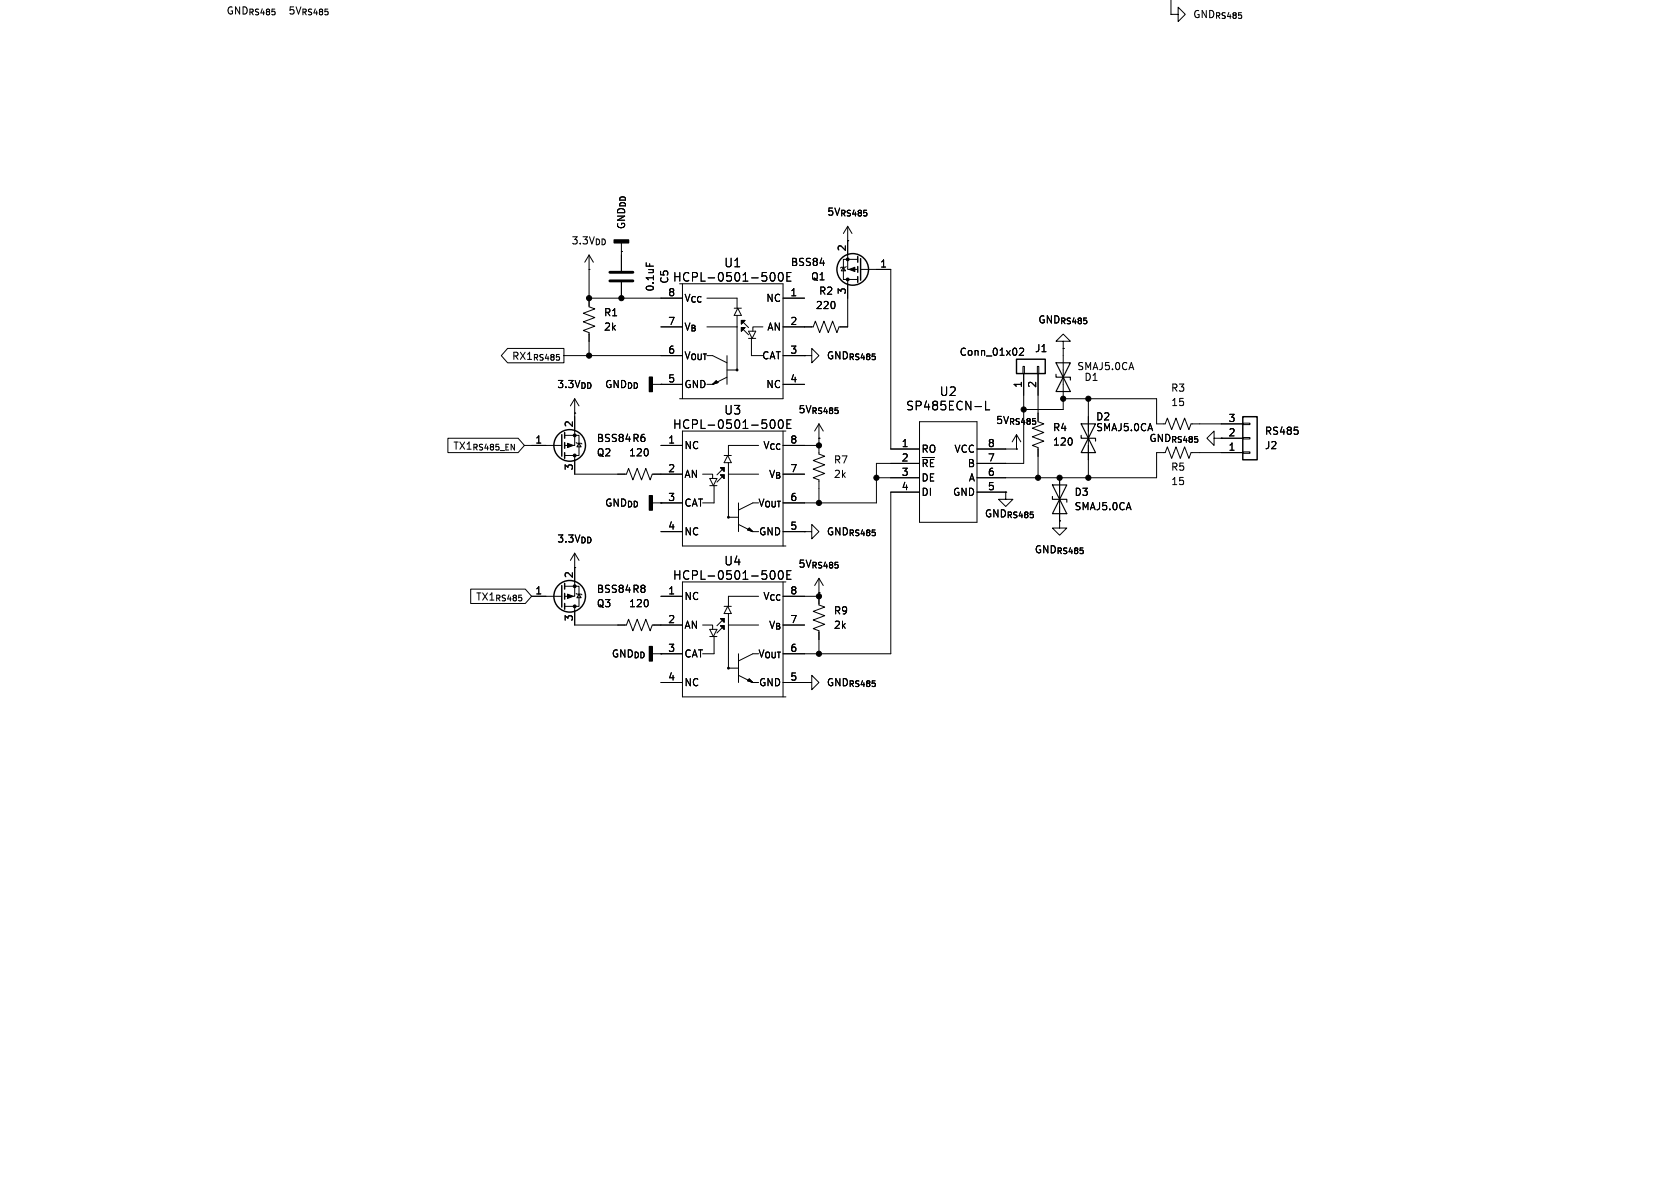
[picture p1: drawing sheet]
<svg xmlns="http://www.w3.org/2000/svg" width="297mm" height="210mm" viewBox="0 0 297 210" stroke-linecap="round" stroke-linejoin="round" font-family="sans-serif">
<g fill="none" stroke="#000" stroke-width=".18">
<path d="M207 0v2.5M207 2.5h1.3v-1.2l1.2 1.2-1.2 1.3v-1.3M207 2.5h.1M104.1 47.6h.1M104.1 45.1v9.1l1.1 .4-2.1 .8 2.1 .7-2.1 .8 2.1 .8-2.1 .7 1 .4v4.1M104.1 45.1l-.7 1.3M104.1 45.1l.8 1.3M104.1 52.7h16.5M109.9 44.5h.1M109.9 42.9v5M109.9 49.9v2.8M114.2 46.4v.7"/>
<path d="M116.8 57.8h3.8M120.1 50.2h18.3v20.3h-18.3M120.6 50.2v20.3M125 57.8h5.3M125 52.7h5.3v1.8M129.8 54.5h1.3M130.3 55.8v9.6h-1.8M130.4 54.5l.7 1.3h-1.3zM131.1 56.6l1.2 1.3M131.1 57.9l1.2 1.3M131.1 56.6h.6l-.6 .7zM131.1 57.9h.6l-.6 .6z"/>
<path d="M132.3 58.5h1.3l-.6 1.3zM132.3 59.8h1.3M132.8 59.8v3.1h2.1M134.9 57.8h-1.8v.7M136.1 48.8l.2-.5 .2-.1a.83 .83 0 0 1 .6 .6 .83 .83 0 0 1-.3 .8h-.4l-.3-.5M137.7 48.3l.3-.1a.83 .83 0 0 1 .6 .6 .83 .83 0 0 1-.4 .8l-.1 .1a.82 .82 0 0 1-.4-1.4zM138.4 52.7h3.8M139.1 48.9h.5M139.8 48.2h-.7v1.5h.7M149.1 47.2l.4 .7h-.8zM149.6 47.1l-.1 .1h-.8l-.1 .2M149.9 49.4v8.4h-1.6l-.3 1-.8-2-.8 2-.7-2-.8 2-.8-2-.3 1h-5.4"/>
<path d="M149.9 42.5h.1M149.9 40v7.6h1.7M149.9 40l-.8 1.3M149.9 40l.7 1.3M151.6 45.8h-2.5v3.6h2.5M152.1 47.6h5.4v31.8h5.1M79.2 77.5h12.4l1.1 1.2-1.1 1.3h-12.4zM89.7 61.6h10v2.5h-10l-1.1-1.2zM94 78.7h5.3M99.7 62.9h20.9M99.8 77h2.6v3.5h-2.6M101.6 73h.1"/>
<path d="M101.6 70.5v8.2h-1.8M101.6 70.5l-.8 1.3M101.6 70.5l.8 1.3M101.9 78.2l.1 .2h.7l.2 .1M102.4 78.4l.3 .6h-.7zM115.3 67.9h5.3M116.8 67.9h.1M116.8 78.7h3.8M125 67.9h1M126 67.9l.6-.6 .3 .3zM128.5 62.9v5M128.5 66.7l-2.5 1.2"/>
<path d="M134.1 78.7h-5.3v1.8M136.1 74.8l.2-.4 .2-.2a.83 .83 0 0 1 .6 .6 .83 .83 0 0 1-.3 .9h-.4l-.3-.5M137.7 74.4l.3-.2a.83 .83 0 0 1 .6 .6 .83 .83 0 0 1-.4 .9h-.1a.82 .82 0 0 1-.4-1.3zM138.4 78.7h6.4M138.4 76.2v20.3M138.4 67.9h3.8M138.4 62.9h3.8M138.9 76.2h-18.3v20.3h18.3M139.1 74.9h.5M139.8 74.2h-.7v1.5h.7M142.2 62.9h1.3v-1.3l1.3 1.3-1.3 1.2v-1.2M142.2 62.9h.1"/>
<path d="M144.8 74.9v5.4l1 .3-2 .8 2 .8-2 .7 2 .8-2 .8 1 .3v4.1M144.8 77.5h.1M144.8 74.9l-.8 1.3M144.8 74.9l.7 1.3M162.6 74.5h10.1v17.8h-10.1zM172.7 79.4h7M174.2 70.9v1.6h.8M179.7 79.4h.1M179.7 76.8l-.8 1.3M179.7 76.8l.8 1.3M179.7 76.8v2.6M180.2 61.7l.5-.2 .3 .4-.8 .9h.8"/>
<path d="M180.8 64.8h.3v1.2h-.3zM181 66v15.9h-8.3M183.4 64.8h.2v1.2h-.2zM183.5 76.1l1 .4-2 .7 2 .8-2 .7 1 .4v5.4M183.5 66v8.3M188 60.3h1.2l-1.2-1.2-1.3 1.2h1.3v1.3M188 61.6h.1M188 70.5h16.5v4.4h1.5l.4-1 .7 2 .8-2 .8 2 .7-2 .8 2 .4-1h9.1M188 61.6v10.8h-7M192.4 70.5v14M214.6 77.5v-1.3l-1.2 1.3 1.2 1.2v-1.2h1.3M215.9 77.5h.1"/>
<path d="M215.9 77.5h3.8M219.7 79.9h1.3v.2h-1.3zM219.7 77.3h1.3v.3h-1.3zM219.7 74.8h1.3v.3h-1.3zM229.4 76.1v.6M101.6 97.8v7.6h-1.8M101.6 80.5v3.3h9.1l.4-1 .8 2 .7-2 .8 2 .8-2 .7 2 .4-1h5.3M101.6 97.8l-.8 1.3M101.6 97.8l.8 1.3M115.3 88.9h5.3M116.8 88.9h.1M116.8 94h3.8"/>
<path d="M124.2 83.8h1.8v.8M125.5 84.6h1.2l-.6 1.3zM125.5 85.9h1.2M126.2 85.9v3h-2M127.4 82.7h.6v.6zM127.4 83.9h.6v.7zM128 82.7l-1.3 1.2M128 83.9l-1.3 1.3M128 80.5h1.3M128.7 80.5l.6 1.3h-1.3zM128.8 81.8v9.6h1.8M128.8 83.8h5.3"/>
<path d="M130.6 88.9v5.1M130.6 92.7l2.5 1.3M132.1 93.7l.4-.4 .6 .7zM133.1 94h1M134.1 88.9h-1l-2.5 1.3M138.4 83.8h3.8M138.4 94h3.8M142.2 94h1.3v-1.3l1.3 1.3-1.3 1.3v-1.3M142.2 94h.1M154.9 84.5h7.7M162.6 81.9h-7.7v7h-16.5M162.6 87h-5.1v28.6h-19.1"/>
<path d="M172.7 87h5.1M177.8 87v1.3h1.3l-1.3 1.2-1.3-1.2h1.3M177.8 87h.1M187.3 92.1v1.2h1.3l-1.3 1.3-1.2-1.3h1.2M187.3 92.1h.1M187.3 84.5v7.6M219.7 80h-9.1l-.4 1-.8-2-.7 2-.8-2-.8 2-.7-2-.4 1h-1.5v4.5h-31.8M83.2 104.1h9.7l1.1 1.3-1.1 1.3h-9.7zM94 105.4h5.3M99.8 103.6h2.6v3.6h-2.6M101.6 107.2v3.3h9.1l.4-1 .8 2 .7-2 .8 2 .8-2 .7 2 .4-1h5.3M101.6 100.3h.1"/>
<path d="M101.9 104.9l.1 .1h.7l.2 .2M102.4 105l.3 .7h-.7zM116.8 105.4h3.8M116.8 115.6h3.8M124.2 110.5h1.8v.8M125.5 111.3h1.2l-.6 1.2zM125.5 112.5h1.2M126.2 112.5v3.1h-2M127.4 109.3h.6v.7zM127.4 110.6h.6v.7zM128 109.3l-1.3 1.3M128 110.6l-1.3 1.3"/>
<path d="M128 107.2h1.3M128.7 107.2l.6 1.3h-1.3zM128.8 108.5v9.6h1.8M128.8 110.5h5.3M130.6 115.6v5.1M130.6 119.4l2.5 1.3M134.1 105.4h-5.3v1.8M134.1 115.6h-1l-2.5 1.2M136.1 101.5l.2-.5 .2-.1a.83 .83 0 0 1 .6 .6 .83 .83 0 0 1-.3 .8h-.4l-.3-.5M137.7 101l.3-.1a.83 .83 0 0 1 .6 .6 .83 .83 0 0 1-.4 .8l-.1 .1a.82 .82 0 0 1-.4-1.4zM138.4 102.9v20.3M138.4 110.5h3.8"/>
<path d="M138.4 105.4h6.4M138.9 102.9h-18.3v20.3h18.3M139.1 101.6h.5M139.8 100.9h-.7v1.5h.7M144.8 104.8h.1M144.8 102.2v4.7l1 .4-2 .8 2 .7-2 .8 2 .8-2 .7 1 .4v4.1M144.8 102.2l-.8 1.3M144.8 102.2l.7 1.3M116.8 120.7h3.8M132.1 120.3l.4-.3 .6 .7zM133.1 120.7h1M138.4 120.7h3.8"/>
<path d="M142.2 120.7h1.3v-1.3l1.3 1.3-1.3 1.2v-1.2M142.2 120.7h.1"/>
</g>
<g fill="none" stroke="#000" stroke-width=".25">
<path d="M151.6 45.3v1.1M151.6 47.1v1M151.6 48.9v1M152.1 45.7v3.8M99.3 76.8v3.8M99.8 76.5v1M99.8 78.2v1M179.7 63.5h5.1v2.5h-5.1zM219.7 73.7h2.5v7.6h-2.5zM99.8 80v1M99.3 103.5v3.8M99.8 103.1v1"/>
<path d="M99.8 104.9v1M99.8 106.7v1"/>
<circle cx="150.7" cy="47.6" r="2.79"/>
<circle cx="100.7" cy="78.7" r="2.79"/>
<circle cx="130.3" cy="65.4" r=".13"/>
<circle cx="128.8" cy="91.4" r=".13"/>
<circle cx="100.7" cy="105.4" r="2.79"/>
<circle cx="128.8" cy="118.1" r=".13"/>
</g>
<path d="M108.6 42.4h2.5v.5h-2.5zM114.8 66.7h.5v2.5h-.5zM114.8 87.6h.5v2.6h-.5zM114.8 114.3h.5v2.5h-.5z" fill="#000" stroke="#000" stroke-width=".25"/>
<path d="M186.7 64.1h2.5l-1.2 2.6zM186.7 66.2v.5h2.5v.5M188 66.7l1.2 2.5h-2.5zM191.1 74.9h2.6l-1.3 2.6zM191.1 77v.5h2.6v.5M192.4 77.5l1.3 2.5h-2.6zM186.1 87.8v.5h2.5v.5M186.1 85.7h2.5l-1.3 2.6zM187.3 88.3l1.3 2.5h-2.5z" fill="none" stroke="#000" stroke-width=".2"/>
<g fill="#000" stroke="#000" stroke-width=".18">
<path d="M131.1 56.6h.6l-.6 .7zM131.1 57.9h.6l-.6 .6zM150.1 47.6l1-.4v.8zM100.3 78.4l1 .3-1 .4zM126.6 67.3l.3 .3-.9 .3zM127.4 82.7h.6v.6zM127.4 83.9h.6v.7zM132.1 93.7l.4-.4 .6 .7zM100.3 105l1 .4-1 .4zM127.4 109.3h.6v.7zM127.4 110.6h.6v.7zM132.1 120.3l.4-.3 .6 .7z"/>
<circle cx="104.1" cy="52.7" r=".46"/>
<circle cx="109.9" cy="52.7" r=".46"/>
<circle cx="149.9" cy="45.8" r=".25"/>
<circle cx="149.9" cy="49.4" r=".25"/>
<circle cx="101.6" cy="77" r=".25"/>
<circle cx="104.1" cy="62.9" r=".46"/>
<circle cx="144.8" cy="78.7" r=".46"/>
<circle cx="181" cy="72.4" r=".46"/>
<circle cx="188" cy="70.5" r=".46"/>
<circle cx="192.4" cy="70.5" r=".46"/>
<circle cx="101.6" cy="80.5" r=".25"/>
<circle cx="144.8" cy="88.9" r=".46"/>
<circle cx="154.9" cy="84.5" r=".46"/>
<circle cx="183.5" cy="84.5" r=".46"/>
<circle cx="187.3" cy="84.5" r=".46"/>
<circle cx="192.4" cy="84.5" r=".46"/>
<circle cx="101.6" cy="107.2" r=".25"/>
<circle cx="101.6" cy="103.6" r=".25"/>
<circle cx="144.8" cy="115.6" r=".46"/>
<circle cx="144.8" cy="105.4" r=".46"/>
</g>
<path d="M107.8 48.1h4.1M107.8 49.7h4.1" fill="none" stroke="#000" stroke-width=".51"/>
<g font-size="2.1">
<text x="127.9" y="47.5">U1</text>
<text x="118.9" y="50">HCPL-0501-500E</text>
<text x="166" y="70.2">U2</text>
<text x="118.9" y="76">HCPL-0501-500E</text>
<text x="127.9" y="73.5">U3</text>
<text x="160.1" y="72.7">SP485ECN-L</text>
<text x="127.9" y="100.2">U4</text>
<text x="118.9" y="102.7">HCPL-0501-500E</text>
</g>
<g font-size="1.8">
<text x="39.9" y="2.8">GND_{RS485}5V_{RS485}</text>
<text x="210.8" y="3.4">GND_{RS485}</text>
<text x="110.7" y="40.6" transform="rotate(-90 110.7 40.6)">GND_{DD}</text>
<text x="146.1" y="38.3">5V_{RS485}</text>
<text x="100.9" y="43.4">3.3V_{DD}</text>
<text x="139.7" y="47.2">BSS84</text>
<text x="149.6" y="44.5" transform="rotate(-90 149.6 44.5)">2</text>
<text x="155.5" y="47.4">1</text>
<text x="115.8" y="51.6" transform="rotate(-90 115.8 51.6)">0.1uF</text>
<text x="118" y="52.5">8</text>
<text x="118.3" y="50.2" transform="rotate(-90 118.3 50.2)">C5</text>
<text x="120.9" y="53.6">V_{CC}</text>
<text x="135.4" y="53.6">NC</text>
<text x="139.6" y="52.5">1</text>
<text x="143.3" y="49.8">Q1</text>
<text x="144.7" y="52.3">R2</text>
<text x="149.6" y="52.1" transform="rotate(-90 149.6 52.1)">3</text>
<text x="106.7" y="56.1">R1</text>
<text x="106.7" y="58.6">2k</text>
<text x="118" y="57.5">7</text>
<text x="120.9" y="58.6">V_{B}</text>
<text x="135.6" y="58.6">AN</text>
<text x="139.6" y="57.5">2</text>
<text x="144.1" y="54.8">220</text>
<text x="183.5" y="57.4">GND_{RS485}</text>
<text x="90.4" y="63.8">RX1_{RS485}</text>
<text x="118" y="62.6">6</text>
<text x="120.9" y="63.7">V_{OUT}</text>
<text x="134.6" y="63.7">CAT</text>
<text x="139.6" y="62.6">3</text>
<text x="146.1" y="63.7">GND_{RS485}</text>
<text x="169.6" y="63.1">Conn_01x02</text>
<text x="182.9" y="62.5">J1</text>
<text x="190.3" y="65.6">SMAJ5.0CA</text>
<text x="98.4" y="68.8">3.3V_{DD}GND_{DD}</text>
<text x="118" y="67.7">5</text>
<text x="120.9" y="68.8">GND</text>
<text x="135.4" y="68.8">NC</text>
<text x="139.6" y="67.7">4</text>
<text x="180.7" y="68.7" transform="rotate(-90 180.7 68.7)">1</text>
<text x="183.3" y="68.7" transform="rotate(-90 183.3 68.7)">2</text>
<text x="191.6" y="67.5">D1</text>
<text x="206.9" y="69.4">R3</text>
<text x="207" y="72">15</text>
<text x="101.3" y="75.6" transform="rotate(-90 101.3 75.6)">2</text>
<text x="141.1" y="73.3">5V_{RS485}</text>
<text x="176" y="75.2">5V_{RS485}</text>
<text x="186.1" y="76.4">R4</text>
<text x="193.7" y="74.5">D2</text>
<text x="193.7" y="76.4">SMAJ5.0CA</text>
<text x="217.1" y="77.2">2</text>
<text x="217.1" y="74.7">3</text>
<text x="223.5" y="77.1">RS485</text>
<text x="80" y="79.7">TX1_{RS485_EN}</text>
<text x="94.5" y="78.5">1</text>
<text x="101.3" y="83.3" transform="rotate(-90 101.3 83.3)">3</text>
<text x="105.4" y="80.9">Q2</text>
<text x="105.4" y="78.3">BSS84 R6</text>
<text x="111.1" y="80.9">120</text>
<text x="118" y="78.5">1</text>
<text x="118" y="83.6">2</text>
<text x="120.9" y="79.6">NC</text>
<text x="134.8" y="79.6">V_{CC}</text>
<text x="139.6" y="78.5">8</text>
<text x="139.6" y="83.6">7</text>
<text x="147.3" y="82.1">R7</text>
<text x="159.3" y="79.1">1</text>
<text x="159.3" y="81.7">2</text>
<text x="162.8" y="80.2">RO</text>
<text x="162.8" y="82.8">~{RE}</text>
<text x="168.6" y="80.2">VCC</text>
<text x="171" y="82.8">B</text>
<text x="174.6" y="79.1">8</text>
<text x="174.6" y="81.7">7</text>
<text x="186.1" y="79">120</text>
<text x="203.1" y="78.3">GND_{RS485}</text>
<text x="206.9" y="83.4">R5</text>
<text x="217.1" y="79.8">1</text>
<text x="223.5" y="79.6">J2</text>
<text x="106.9" y="89.8">GND_{DD}</text>
<text x="118" y="88.6">3</text>
<text x="120.9" y="84.7">AN</text>
<text x="120.9" y="89.8">CAT</text>
<text x="133.9" y="89.8">V_{OUT}</text>
<text x="135.8" y="84.7">V_{B}</text>
<text x="139.6" y="88.6">6</text>
<text x="147.3" y="84.7">2k</text>
<text x="159.3" y="84.2">3</text>
<text x="159.3" y="86.7">4</text>
<text x="162.8" y="85.3">DE</text>
<text x="162.8" y="87.9">DI</text>
<text x="168.4" y="87.9">GND</text>
<text x="171.2" y="85.3">A</text>
<text x="174.6" y="84.2">6</text>
<text x="174.6" y="86.7">5</text>
<text x="189.9" y="87.9">D3</text>
<text x="207" y="86">15</text>
<text x="118" y="93.7">4</text>
<text x="120.9" y="94.8">NC</text>
<text x="134.1" y="94.8">GND</text>
<text x="139.6" y="93.7">5</text>
<text x="146.1" y="94.8">GND_{RS485}</text>
<text x="174" y="91.7">GND_{RS485}</text>
<text x="189.9" y="90.4">SMAJ5.0CA</text>
<text x="98.4" y="96.1">3.3V_{DD}</text>
<text x="141.1" y="100.6">5V_{RS485}</text>
<text x="182.8" y="98">GND_{RS485}</text>
<text x="84" y="106.4">TX1_{RS485}</text>
<text x="94.5" y="105.2">1</text>
<text x="101.3" y="102.3" transform="rotate(-90 101.3 102.3)">2</text>
<text x="105.4" y="107.5">Q3</text>
<text x="105.4" y="105">BSS84 R8</text>
<text x="111.1" y="107.5">120</text>
<text x="118" y="105.2">1</text>
<text x="120.9" y="106.3">NC</text>
<text x="134.8" y="106.3">V_{CC}</text>
<text x="139.6" y="105.2">8</text>
<text x="101.3" y="109.9" transform="rotate(-90 101.3 109.9)">3</text>
<text x="118" y="110.2">2</text>
<text x="120.9" y="111.4">AN</text>
<text x="135.8" y="111.4">V_{B}</text>
<text x="139.6" y="110.2">7</text>
<text x="147.3" y="108.8">R9</text>
<text x="147.3" y="111.4">2k</text>
<text x="108" y="116.4">GND_{DD}</text>
<text x="118" y="115.3">3</text>
<text x="120.9" y="116.4">CAT</text>
<text x="133.9" y="116.4">V_{OUT}</text>
<text x="139.6" y="115.3">6</text>
<text x="118" y="120.4">4</text>
<text x="120.9" y="121.5">NC</text>
<text x="134.1" y="121.5">GND</text>
<text x="139.6" y="120.4">5</text>
<text x="146.1" y="121.5">GND_{RS485}</text>
</g>
</svg>
